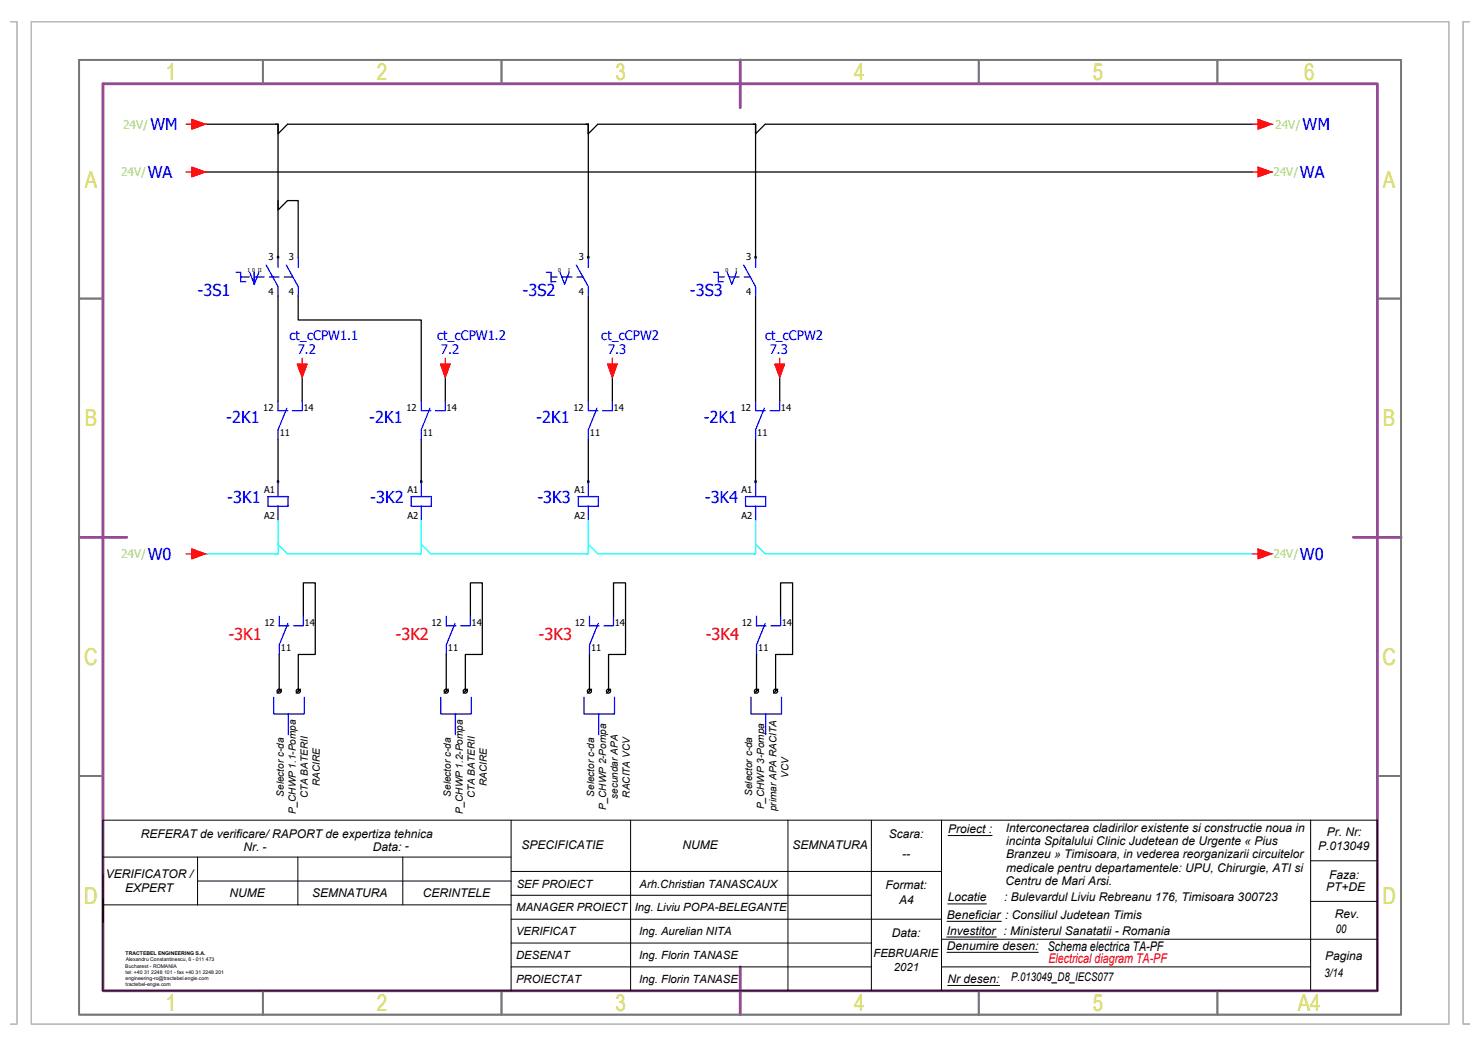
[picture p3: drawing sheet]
<svg xmlns="http://www.w3.org/2000/svg" width="297mm" height="210mm" viewBox="0 0 297 210" stroke-linecap="round" stroke-linejoin="round" font-family="sans-serif">
<!-- layer: CP_LINENORM -->
<path d="M2.1 4.4h1.3v201.1h-1.3M6.3 4.4h284.5v201.1h-284.5zM293.7 4.4h1.3h-1.3v201.1h1.3h-1.3z" fill="none" stroke="#bababa" stroke-width=".25"/>
<!-- layer: CP_FRAME -->
<path d="M20.7 16.8h255.7v182h-255.7zM148.6 12v9.6M15.9 107.8h9.5M271.6 107.8h9.6M148.6 194v9.6" fill="none" stroke="#954a95" stroke-width=".51"/>
<!-- layer: CP_FRREF -->
<g fill="none" stroke="#767676" stroke-width=".36">
<path d="M15.9 12h265.3v191.6h-265.3zM52.8 12v4.8M100.7 12v4.8M196.4 12v4.8M244.3 12v4.8M15.9 59.9h4.8M276.4 59.9h4.8M15.9 155.7h4.8M276.4 155.7h4.8M52.8 198.8v4.8M100.7 198.8v4.8M196.4 198.8v4.8"/>
<path d="M244.3 198.8v4.8"/>
</g>
<!-- layer: c_cartus text -->
<g fill="none" stroke="#000" stroke-width=".2">
<path d="M20.7 175.6v9.6M20.7 172h81.9M39.7 172v9.6M39.7 176.8h62.9M59.8 172v9.6M80.8 172v9.6M102.6 174.9h86.4M102.6 179.7h72.3M102.6 164.6v34.2M126.6 164.6v34.2M158.1 164.6v34.2M174.9 164.6v34.2"/>
<path d="M189 164.6v34.2M190.3 167.7h8.8M263 164.6v34.2M263 172.7h13.4M276.4 164.6h-255.7v34.2h255.7M20.7 181.6h81.9M102.6 184.5h86.4M102.6 189.2h72.3M102.6 194h72.3M189 188.5h87.4M189 194h74M190 188h10"/>
<path d="M190.1 184.9h10.9M190.1 191.1h18.3M190.2 197.8h10.4M190.2 181.4h7.8M263 180.9h13.4"/>
</g>
<!-- layer: a_has_UPU -->
<path d="M276.4 164.6v34.2" fill="none" stroke="#000" stroke-width=".2"/>
<!-- layer: EPLAN311 -->
<path d="M41.2 111.1h14.6M55.3 111.1h.5v-1.9l1.9 1.9h26.8M55.8 104.5v4.7M84.1 111.1h.4v-1.9l2 1.9h31.6M84.5 104.5v4.7M117.6 111.1h.5v-1.9l1.9 1.9h31.6M118.1 104.5v4.7M151.2 111.1h.4v-1.9l2 1.9h97.7M151.6 104.5v4.7" fill="none" stroke="#0ff" stroke-width=".25"/>
<g fill="#f00" stroke="#f00" stroke-width=".2">
<path d="M59.7 73.1h1.9l-1 2.6z"/>
<path d="M88.4 73.1h1.9l-.9 2.6z"/>
<path d="M121.9 73.1h2l-1 2.6z"/>
<path d="M155.5 73.1h1.9l-.9 2.6z"/>
<path d="M252.5 24l2.6 .9h-2.6zM252.5 24.9v1l2.6-1z"/>
<path d="M252.5 33.6l2.6 .9h-2.6zM252.5 34.5v1l2.6-1z"/>
<path d="M252.5 110.2l2.6 .9h-2.6zM252.5 111.1v1l2.6-1z"/>
<path d="M38.5 24l2.7 .9h-2.7zM38.5 24.9v1l2.7-1z"/>
<path d="M38.5 33.6l2.7 .9h-2.7zM38.5 34.5v1l2.7-1z"/>
<path d="M38.5 110.2l2.7 .9h-2.7zM38.5 111.1v1l2.7-1z"/>
</g>
<g fill="none" stroke="#f00" stroke-width=".25">
<path d="M37.3 24.9h1.2M37.3 34.5h1.2M38.5 24l2.7 .9-2.7 1zM38.5 33.6l2.7 .9-2.7 1zM251.3 24.9h1.2M251.3 34.5h1.2M252.5 24l2.6 .9-2.6 1zM252.5 33.6l2.6 .9-2.6 1zM59.7 73.1h1.9l-1 2.6zM60.6 71.9v1.2M88.4 73.1h1.9l-.9 2.6zM89.4 71.9v1.2"/>
<path d="M121.9 73.1h2l-1 2.6zM122.9 71.9v1.2M155.5 73.1h1.9l-.9 2.6zM156.5 71.9v1.2M37.3 111.1h1.2M38.5 110.2l2.7 .9-2.7 1zM251.3 111.1h1.2M252.5 110.2l2.6 .9-2.6 1z"/>
</g>
<!-- layer: 0 -->
<g fill="none" stroke="#000" stroke-width=".25">
<path d="M41.2 34.5h210.1M41.2 24.9h14.6v26.8M55.3 24.9h.5v2l1.9-2h60.4M151.6 24.9h-31.6l-1.9 2v-2v26.8M251.3 24.9h-97.7l-2 2v-2v26.8M55.8 40.3v1.9l1.9-1.9h2.1v11.4M55.8 59.4v21.1M59.8 59.4v4.8h24.7v16.3M118.1 59.4v21.1M151.6 59.4v21.1M60.6 75.7v4.8M89.4 75.7v4.8"/>
<path d="M122.9 75.7v4.8M156.5 75.7v4.8M55.8 88.2v8.6M84.5 88.2v8.6M118.1 88.2v8.6M151.6 88.2v8.6M56 131.4v7.3M56.5 138.3l-.9 .8M60.3 138.3l-.9 .8M60.9 123.7v-6.7h2.4v14.3h-3.4v7.4M89.6 131.4v7.3M90 138.3l-.9 .8"/>
<path d="M93.8 138.3l-.8 .8M94.4 123.7v-6.7h2.4v14.3h-3.4v7.4M118.3 131.4v7.3M118.7 138.3l-.8 .8M122.6 138.3l-.9 .8M123.1 123.7v-6.7h2.4v14.3h-3.4v7.4M151.8 131.4v7.3M152.3 138.3l-.9 .8M156.1 138.3l-.9 .8M156.7 123.7v-6.7h2.4v14.3h-3.4v7.4"/>
<circle cx="56" cy="138.7" r=".41"/>
<circle cx="59.9" cy="138.7" r=".41"/>
<circle cx="89.6" cy="138.7" r=".41"/>
<circle cx="93.4" cy="138.7" r=".41"/>
<circle cx="118.3" cy="138.7" r=".41"/>
<circle cx="122.1" cy="138.7" r=".41"/>
<circle cx="151.8" cy="138.7" r=".41"/>
<circle cx="155.7" cy="138.7" r=".41"/>
</g>
<!-- layer: EPLAN100 -->
<g fill="#000">
<circle cx="55.8" cy="51.7" r=".25"/>
<circle cx="118.1" cy="51.7" r=".25"/>
<circle cx="151.6" cy="51.7" r=".25"/>
<circle cx="55.8" cy="96.8" r=".25"/>
<circle cx="84.5" cy="96.8" r=".25"/>
<circle cx="118.1" cy="96.8" r=".25"/>
<circle cx="151.6" cy="96.8" r=".25"/>
</g>
<!-- layer: EPLAN300 -->
<g fill="none" stroke="#00f" stroke-width=".25">
<path d="M47.4 54.6h.9v2h1M48.3 55.6h1.8M50.1 54.7l.9 2.4v-2.4v2.4l1-2.4M51.1 55.6h2M53.4 53.2l2.4 4.3v1.9M54.1 55.6h2M55.8 51.7v2M57.1 55.6h1.7M57.5 53.2l2.3 4.3v1.9M59.8 51.7v2M109.7 54.6h.9v2h1M110.6 55.6h1.2"/>
<path d="M112.4 54.7l.9 2.4 .9-2.4M112.8 55.6h2M115.7 53.2l2.4 4.3v1.9M115.8 55.6h1.2M118.1 51.7v2M143.2 54.6h1v2h.9M144.2 55.6h1.2M146 54.7l.9 2.4 .9-2.4M146.4 55.6h2M149.3 53.2l2.3 4.3v1.9M149.4 55.6h1.2M151.6 51.7v2"/>
<path d="M53.8 99.6h4v2h-4zM55.8 80.5v1.9h1.9M55.8 96.8v2.8M57.6 81.9l-1.8 4.3v2M60.6 80.5v1.9h-1.9M82.5 99.6h4.1v2h-4.1zM84.5 80.5v1.9h2M84.5 96.8v2.8M86.3 81.9l-1.8 4.3v2M89.4 80.5v1.9h-2M116 99.6h4.1v2h-4.1zM118.1 80.5v1.9h1.9"/>
<path d="M118.1 96.8v2.8M119.8 81.9l-1.7 4.3v2M122.9 80.5v1.9h-1.9M149.6 99.6h4.1v2h-4.1zM151.6 80.5v1.9h2M151.6 96.8v2.8M153.4 81.9l-1.8 4.3v2M156.5 80.5v1.9h-2M55.8 101.6v2.9M84.5 101.6v2.9M118.1 101.6v2.9M151.6 101.6v2.9"/>
<path d="M56 123.7v1.9h2M57.8 125.1l-1.8 4.3v2M60.9 123.7v1.9h-2M89.6 123.7v1.9h1.9M91.3 125.1l-1.7 4.3v2M94.4 123.7v1.9h-1.9M118.3 123.7v1.9h2M120.1 125.1l-1.8 4.3v2M123.1 123.7v1.9h-1.9M151.8 123.7v1.9h2M153.6 125.1l-1.8 4.3v2M156.7 123.7v1.9h-2"/>
</g>
<!-- layer: 0 -->
<path d="M55 139.9v3.4h6.1v-3.4M88.5 139.9v3.4h6.1v-3.4M117.2 139.9v3.4h6.1v-3.4M150.7 139.9v3.4h6.2v-3.4M57.9 143.3v4.1M91.4 143.3v4.1M120.1 143.3v4.1M153.7 143.3v4.1" fill="none" stroke="#00f" stroke-width=".25"/>
<g font-size="4.7" fill="#dddd6e">
<text x="33.3" y="16.1">1</text>
<text x="75.7" y="16.1">2</text>
<text x="123.6" y="16.1">3</text>
<text x="171.5" y="16.1">4</text>
<text x="219.4" y="16">5</text>
<text x="261.7" y="16.1">6</text>
<text x="17" y="37.6">A</text>
<text x="277.6" y="37.6">A</text>
<text x="17" y="85.5">B</text>
<text x="277.6" y="85.5">B</text>
<text x="16.9" y="133.4">C</text>
<text x="277.5" y="133.4">C</text>
<text x="16.9" y="181.3">D</text>
<text x="277.5" y="181.3">D</text>
<text x="33.3" y="202.9">1</text>
<text x="75.7" y="202.9">2</text>
<text x="123.6" y="202.9">3</text>
<text x="171.5" y="202.9">4</text>
<text x="219.4" y="202.8">5</text>
<text x="260.5" y="202.9">A4</text>
</g>
<g font-size="3.3" fill="#00f">
<text x="30.2" y="26.1">WM</text>
<text x="261.4" y="26.1">WM</text>
<text x="29.6" y="35.7">WA</text>
<text x="260.9" y="35.7">WA</text>
<text x="39.6" y="59.4">-3S1</text>
<text x="104.9" y="59.4">-3S2</text>
<text x="138.5" y="59.4">-3S3</text>
<text x="45.4" y="84.9">-2K1</text>
<text x="74.1" y="84.9">-2K1</text>
<text x="107.6" y="84.9">-2K1</text>
<text x="141.2" y="84.9">-2K1</text>
<text x="45.6" y="100.9">-3K1</text>
<text x="74.3" y="100.9">-3K2</text>
<text x="107.9" y="100.9">-3K3</text>
<text x="141.4" y="100.9">-3K4</text>
<text x="29.6" y="112.3">W0</text>
<text x="260.9" y="112.3">W0</text>
</g>
<g font-size="3.3" fill="#f00">
<text x="45.8" y="128.3">-3K1</text>
<text x="79.4" y="128.3">-3K2</text>
<text x="108.1" y="128.3">-3K3</text>
<text x="141.6" y="128.3">-3K4</text>
</g>
<text font-size="2.7" x="210.3" y="190.8">Schema electrica TA-PF</text>
<text font-size="2.7" fill="#f00" x="210.4" y="193.3">Electrical diagram TA-PF</text>
<g font-size="2.6" fill="#00f">
<text x="58.1" y="68.3">ct_cCPW1.1</text>
<text x="59.8" y="71.1">7.2</text>
<text x="87.7" y="68.3">ct_cCPW1.2</text>
<text x="88.5" y="71.1">7.2</text>
<text x="120.7" y="68.3">ct_cCPW2</text>
<text x="122" y="71.1">7.3</text>
<text x="153.6" y="68.3">ct_cCPW2</text>
<text x="154.5" y="71.1">7.3</text>
</g>
<g font-size="2.4" fill="#a5dd6e">
<text x="24.7" y="25.8">24V/</text>
<text x="256" y="25.8">24V/</text>
<text x="24.3" y="35.4">24V/</text>
<text x="255.6" y="35.4">24V/</text>
<text x="24.3" y="112">24V/</text>
<text x="255.6" y="112">24V/</text>
</g>
<g font-size="2.4">
<text x="190.3" y="167.2">Proiect :</text>
<text x="201.9" y="166.9">Interconectarea cladirilor existente si constructie noua in</text>
<text x="266.3" y="167.8">Pr. Nr:</text>
<text x="28.2" y="168.1">REFERAT de verificare/ RAPORT de expertiza tehnica</text>
<text x="48.9" y="170.7">Nr. -</text>
<text x="74.8" y="170.7">Data: -</text>
<text x="104.6" y="170.4">SPECIFICATIE</text>
<text x="137" y="170.4">NUME</text>
<text x="159.1" y="170.4">SEMNATURA</text>
<text x="178.4" y="168.2">Scara:</text>
<text x="181.1" y="172.1">--</text>
<text x="201.9" y="172.2">Branzeu » Timisoara, in vederea reorganizarii circuitelor</text>
<text x="202" y="169.6">incinta Spitalului Clinic Judetean de Urgente « Pius</text>
<text x="264.6" y="170.5">P.013049</text>
<text x="21.2" y="176.3">VERIFICATOR /</text>
<text x="25.1" y="178.9">EXPERT</text>
<text x="177.7" y="178.5">Format:</text>
<text x="201.8" y="177.6">Centru de Mari Arsi.</text>
<text x="202" y="174.9">medicale pentru departamentele: UPU, Chirurgie, ATI si</text>
<text x="266.1" y="178.7">PT+DE</text>
<text x="266.7" y="176.4">Faza:</text>
<text x="46.1" y="180">NUME</text>
<text x="62.7" y="180">SEMNATURA</text>
<text x="84.8" y="180">CERINTELE</text>
<text x="180.5" y="181.5">A4</text>
<text x="190.1" y="184.4">Beneficiar : Consiliul Judetean Timis</text>
<text x="190.2" y="180.9">Locatie</text>
<text x="201.5" y="180.9">: Bulevardul Liviu Rebreanu 176, Timisoara 300723</text>
<text x="267.9" y="184.1">Rev.</text>
<text x="179" y="188.1">Data:</text>
<text x="190" y="187.5">Investitor : Ministerul Sanatatii - Romania</text>
<text x="190.1" y="190.6">Denumire desen:</text>
<text x="268.1" y="187.1">00</text>
<text x="190.2" y="197.2">Nr desen:</text>
<text x="203" y="196.9">P.013049_D8_IECS077</text>
<text x="265.9" y="196">3/14</text>
<text x="266" y="192.7">Pagina</text>
</g>
<g font-size="2.3">
<text x="103.7" y="178.3">SEF PROIECT</text>
<text x="128.3" y="178.3">Arh.Christian TANASCAUX</text>
<text x="103.6" y="182.9">MANAGER PROIECT</text>
<text x="127.4" y="182.9">Ing. Liviu POPA-BELEGANTE</text>
<text x="103.6" y="187.6">VERIFICAT</text>
<text x="128.3" y="187.6">Ing. Aurelian NITA</text>
<text x="103.6" y="192.4">DESENAT</text>
<text x="103.6" y="197.2">PROIECTAT</text>
<text x="128.3" y="192.4">Ing. Florin TANASE</text>
<text x="128.3" y="197.2">Ing. Florin TANASE</text>
<text x="175.3" y="192">FEBRUARIE</text>
<text x="179.4" y="194.8">2021</text>
</g>
<g font-size="2">
<text x="56.9" y="159.8" transform="rotate(-90 56.9 159.8)">Selector c-da</text>
<text x="61.8" y="160.2" transform="rotate(-90 61.8 160.2)">CTA BATERII</text>
<text x="64.2" y="157.8" transform="rotate(-90 64.2 157.8)">RACIRE</text>
<text x="90.5" y="159.8" transform="rotate(-90 90.5 159.8)">Selector c-da</text>
<text x="95.3" y="160.2" transform="rotate(-90 95.3 160.2)">CTA BATERII</text>
<text x="97.7" y="157.8" transform="rotate(-90 97.7 157.8)">RACIRE</text>
<text x="119.2" y="159.8" transform="rotate(-90 119.2 159.8)">Selector c-da</text>
<text x="124" y="160.3" transform="rotate(-90 124 160.3)">secundar APA</text>
<text x="126.4" y="160.1" transform="rotate(-90 126.4 160.1)">RACITA VCV</text>
<text x="151" y="159.7" transform="rotate(-90 151 159.7)">Selector c-da</text>
<text x="158.2" y="156" transform="rotate(-90 158.2 156)">VCV</text>
<text x="59.4" y="163.4" transform="rotate(-90 59.4 163.4)">P_CHWP 1.1-Pompa</text>
<text x="92.9" y="163.4" transform="rotate(-90 92.9 163.4)">P_CHWP 1.2-Pompa</text>
<text x="121.6" y="162.6" transform="rotate(-90 121.6 162.6)">P_CHWP 2-Pompa</text>
<text x="153.4" y="162.4" transform="rotate(-90 153.4 162.4)">P_CHWP 3-Pompa</text>
<text x="155.8" y="162.8" transform="rotate(-90 155.8 162.8)">primar APA RACITA</text>
</g>
<g font-size="1.9">
<text x="53.9" y="52.1">3</text>
<text x="58" y="52.1">3</text>
<text x="116.2" y="52.1">3</text>
<text x="149.8" y="52.1">3</text>
<text x="53.9" y="59.3">4</text>
<text x="58" y="59.3">4</text>
<text x="116.2" y="59.3">4</text>
<text x="149.8" y="59.3">4</text>
<text x="52.8" y="82.5">12</text>
<text x="60.9" y="82.4">14</text>
<text x="81.6" y="82.5">12</text>
<text x="89.6" y="82.4">14</text>
<text x="115.1" y="82.5">12</text>
<text x="123.2" y="82.4">14</text>
<text x="148.7" y="82.5">12</text>
<text x="156.7" y="82.4">14</text>
<text x="56.1" y="87.6">11</text>
<text x="84.9" y="87.6">11</text>
<text x="118.4" y="87.6">11</text>
<text x="152" y="87.6">11</text>
<text x="53" y="99">A1</text>
<text x="81.8" y="99">A1</text>
<text x="115.3" y="99">A1</text>
<text x="148.9" y="99">A1</text>
<text x="53" y="104.2">A2</text>
<text x="81.8" y="104.2">A2</text>
<text x="115.3" y="104.2">A2</text>
<text x="148.9" y="104.2">A2</text>
<text x="53.1" y="125.6">12</text>
<text x="61.1" y="125.6">14</text>
<text x="86.6" y="125.6">12</text>
<text x="94.6" y="125.6">14</text>
<text x="115.3" y="125.6">12</text>
<text x="123.4" y="125.6">14</text>
<text x="148.9" y="125.6">12</text>
<text x="156.9" y="125.6">14</text>
<text x="56.4" y="130.7">11</text>
<text x="89.9" y="130.7">11</text>
<text x="118.6" y="130.7">11</text>
<text x="152.2" y="130.7">11</text>
</g>
<g font-size="1.1">
<text x="49.7" y="54.7">I 0</text>
<text x="51.8" y="54.7">II</text>
<text x="112" y="54.7">0</text>
<text x="114" y="54.7">I</text>
<text x="145.6" y="54.7">0</text>
<text x="147.6" y="54.7">I</text>
</g>
<g font-size="1">
<text x="25.2" y="191.6">TRACTEBEL ENGINEERING S.A.</text>
<text x="25.2" y="194.2">Bucharest - ROMANIA</text>
<text x="25.2" y="196.7">engineering-ro@tractebel.engie.com</text>
<text x="25.2" y="195.4">tel: +40 31 2248 101 - fax +40 31 2248 201</text>
<text x="25.2" y="197.9">tractebel-engie.com</text>
<text x="25.2" y="192.9">Alexandru Constantinescu, 6 - 011 473</text>
</g>
</svg>
